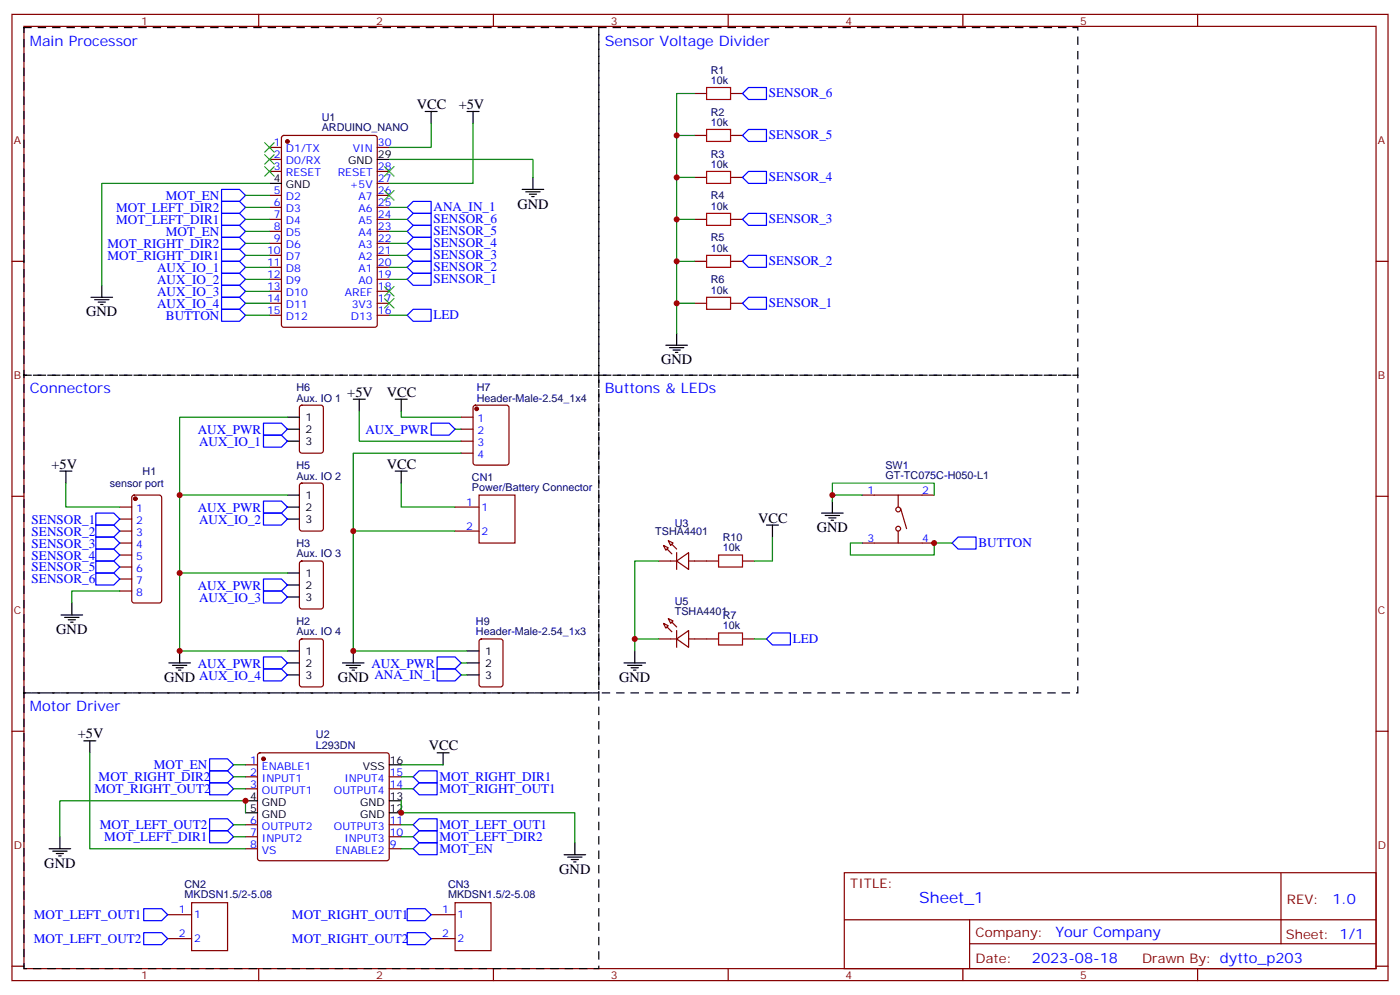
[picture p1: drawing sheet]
<svg xmlns="http://www.w3.org/2000/svg" width="412mm" height="293mm" viewBox="0 0 412 293" stroke-linecap="round" stroke-linejoin="round" font-family="sans-serif">
<g fill="none" stroke="#870000" stroke-width=".35">
<path d="M3.5 4.2h405.4v284.4h-405.4zM7.1 7.8h398.2v277.2h-398.2zM76.2 4.2v3.6M145.3 4.2v3.6M214.5 4.2v3.6M283.6 4.2v3.6M352.8 4.2v3.6M204.6 27.5h3.5M204.6 39.9h3.5M215.2 27.5h3.5M215.2 39.9h3.5M79.4 43.4h3.5"/>
<path d="M79.4 46.9h3.5M79.4 50.4h3.5M79.4 57.5h3.5M83.1 40.1l.5-.2h26.8l.7 .4v55.3l-.4 .7h-27.1l-.6-.5-.1-55.2zM111.1 43.4h3.6M111.1 50.4h3.6M111.1 57.5h3.6M111.1 54h3.6M204.6 52.2h3.5M215.2 52.2h3.5M3.5 76.9h3.6M79.4 61h3.5"/>
<path d="M79.4 64.6h3.5M79.4 68.1h3.5M79.4 71.6h3.5M79.4 75.1h3.5M79.4 78.7h3.5M111.1 61h3.6M111.1 64.6h3.6M111.1 68.1h3.6M111.1 71.6h3.6M111.1 75.1h3.6M111.1 78.7h3.6M204.6 76.9h3.5"/>
<path d="M204.6 64.6h3.5M215.2 76.9h3.5M215.2 64.6h3.5M405.3 76.9h3.6M79.4 82.2h3.5M79.4 85.7h3.5M79.4 89.3h3.5M79.4 92.8h3.5M111.1 82.2h3.6M111.1 85.7h3.6M111.1 89.3h3.6M111.1 92.8h3.6"/>
<path d="M204.6 89.3h3.5M215.2 89.3h3.5M88.4 119.4l.5-.2h5.6l.7 .5v12.9l-.4 .7h-5.9l-.7-.4v-13zM139.6 119.4l.5-.2h9.1l.7 .5v16.5l-.4 .6-9.4 .1-.7-.5-.1-16.5zM135.8 122.8h3.5M135.8 126.3h3.5M135.8 129.8h3.5M135.8 133.3h3.5M3.5 146.1h3.6M35.3 149.2h3.5M35.3 156.3h3.5M35.3 152.8h3.5"/>
<path d="M35.3 159.8h3.5M39 145.9l.5-.2h7.4l.7 .4v30.6l-.4 .7h-7.7l-.6-.4-.1-30.6zM88.4 142.4l.5-.2h5.6l.7 .4v13l-.4 .6-5.9 .1-.7-.5v-12.9zM134.1 149.2h7M134.1 156.3h7M141.1 145.7h10.6v14.1h-10.6zM196.8 159.1l1.5 .7-.7 .7zM254 159.8h21.2M254 145.7h21.2M264.6 145.7v3.5M264.6 156.3v3.5M265.3 149.6l1.8 6"/>
<path d="M405.3 146.1h3.6M35.3 163.3h3.5M35.3 166.9h3.5M35.3 170.4h3.5M35.3 173.9h3.5M88.4 165.3l.5-.2h5.6l.7 .4v13l-.4 .7h-5.9l-.7-.5v-12.9zM194 165.1h5.3M195.4 160.5l1.4 .7-.7 .7zM199.3 165.1l3.5-2.5v5zM199.3 162.6v5M202.8 165.1h8.9M218.7 165.1h3.5"/>
<path d="M88.4 188.2l.5-.2h5.6l.7 .5v12.9l-.4 .7h-5.9l-.7-.4v-13zM141.3 188.2l.5-.2h5.7l.6 .5 .1 12.9-.5 .7h-5.9l-.6-.4-.1-13zM194 188h5.3M195.4 183.4l1.4 .7-.7 .8zM196.8 182l1.5 .7-.7 .7zM199.3 188l3.5-2.4v4.9zM199.3 185.6v4.9M202.8 188h8.9M218.7 188h3.5M3.5 215.2h3.6M405.3 215.2h3.6M72.3 225.1h3.5"/>
<path d="M72.3 228.6h3.5M72.3 232.1h3.5M76.1 221.8l.5-.3h37.3l.5 .3 .3 .4v30.4l-.3 .5-.5 .2h-37.3l-.5-.2-.3-.5v-30.4zM114.7 228.6h3.5M114.7 232.1h3.5M72.3 242.7h3.5M72.3 246.2h3.5M72.3 249.8h3.5M114.7 242.7h3.5M114.7 246.2h3.5M114.7 249.8h3.5M248.7 256.8h156.6v28.2h-156.6z"/>
<path d="M377.3 256.8v20.9M49.4 269.2h7M49.4 276.2h7M56.4 265.6h10.6v14.2h-10.6zM127 269.2h7.1M127 276.2h7.1M134.1 265.6h10.5v14.2h-10.5zM248.7 270.7h156.5M285.6 277.7h119.6M285.6 270.7v14.1M3.5 284.3h3.6M76.2 285v3.6"/>
<path d="M145.3 285v3.6M214.5 285v3.6M283.6 285v3.6M352.8 285v3.6M405.3 284.3h3.6"/>
<circle cx="264.6" cy="155.6" r=".71"/>
<circle cx="264.6" cy="149.9" r=".71"/>
</g>
<g fill="#870000" stroke="#870000" stroke-width=".35">
<path d="M197.9 160.2l1.4 1.4z"/>
<path d="M196.5 161.6l1.4 1.4z"/>
<path d="M197.9 183.1l1.4 1.4z"/>
<path d="M196.5 184.5l1.4 1.4z"/>
<circle cx="84.7" cy="41.6" r=".53"/>
<circle cx="77.6" cy="223.3" r=".53"/>
<circle cx="39.9" cy="146.8" r=".53"/>
<circle cx="140.4" cy="120.3" r=".53"/>
</g>
<g fill="none" stroke="#000" stroke-width=".35">
<path d="M125.2 32.8h3.6M127 32.8v3.5M137.6 32.8h3.5M139.3 32.8v3.5M79.4 54h3.5M111.1 46.9h3.6M153.8 55.7h6.4M154.9 56.4h4.2M155.9 57.2h2.1M156.6 57.9h.7M157 52.2v3.5M26.8 87.5h6.4"/>
<path d="M27.9 88.2h4.2M28.9 88.9h2.1M29.6 89.6h.7M30 84v3.5M199.3 98.1v3.5M104.1 117.5h3.5M105.8 117.5v3.5M116.4 117.5h3.5M118.2 117.5v3.5M196.1 101.6h6.4M197.2 102.3h4.2M198.3 103h2.1"/>
<path d="M199 103.7h.7M17.6 138.6h3.6M19.4 138.6v3.6M84.7 129.8h3.5M84.7 122.8h3.5M84.7 126.3h3.5M116.4 138.6h3.5M118.2 138.6v3.6M84.7 152.8h3.5M84.7 145.7h3.5M84.7 149.2h3.5M225.8 154.5h3.5"/>
<path d="M227.5 154.5v3.5M242 151h6.4M243.1 151.7h4.2M244.1 152.4h2.1M244.8 153.1h.7M245.2 147.5v3.5M21.2 177.4v3.6M84.7 175.7h3.5M84.7 168.6h3.5M84.7 172.2h3.5M18 181h6.3M19 181.7h4.3"/>
<path d="M20.1 182.4h2.1M20.8 183.1h.7M49.7 195.1h6.4M50.8 195.8h4.2M51.9 196.5h2.1M52.6 197.2h.7M52.9 191.6v3.5M84.7 198.6h3.5M84.7 191.6h3.5M84.7 195.1h3.5M100.9 195.1h6.3M102 195.8h4.2"/>
<path d="M103 196.5h2.1M103.7 197.2h.7M104.1 191.6v3.5M137.6 198.6h3.5M137.6 191.6h3.5M137.6 195.1h3.5M183.8 195.1h6.3M184.9 195.8h4.2M185.9 196.5h2.1M186.6 197.2h.7M187 191.6v3.5M24.7 218h3.5"/>
<path d="M26.5 218v3.5M72.3 235.7h3.5M72.3 239.2h3.5M114.7 235.7h3.5M114.7 239.2h3.5M114.7 225.1h3.5M128.8 221.5h3.5M130.5 221.5v3.6M14.5 249.8h6.3M15.5 250.5h4.3M16.6 251.2h2.1M17.3 251.9h.7"/>
<path d="M17.6 246.2v3.6M166.2 251.5h6.3M167.2 252.2h4.2M168.3 252.9h2.1M169 253.6h.7M169.3 248v3.5"/>
</g>
<path d="M208.1 25.8h7.1v3.5h-7.1zM208.1 38.1h7.1v3.5h-7.1zM208.1 50.4h7.1v3.6h-7.1zM208.1 62.8h7.1v3.5h-7.1zM208.1 75.1h7.1v3.6h-7.1zM208.1 87.5h7.1v3.5h-7.1zM211.7 163.3h7v3.6h-7zM211.7 186.3h7v3.5h-7z" fill="none" stroke="#a10000" stroke-width=".35"/>
<path d="M7.1 8.1h169.3v102.3h-169.3zM176.4 8.1h141.1v102.3h-141.1zM7.1 110.4h169.3v93.5h-169.3zM176.4 110.4h141.1v93.5h-141.1zM7.1 203.9h169.3v81.1h-169.3z" fill="none" stroke="#000" stroke-width=".35" stroke-dasharray="2.1 2.1"/>
<g fill="none" stroke="#00f" stroke-width=".35">
<path d="M218.7 27.5l1.8-1.7h5.3v3.5h-5.3zM218.7 39.9l1.8-1.8h5.3v3.5h-5.3zM65.3 55.7h5.3l1.7 1.8-1.7 1.8h-5.3zM65.3 59.3h5.3l1.7 1.7-1.7 1.8h-5.3zM218.7 52.2l1.8-1.8h5.3v3.6h-5.3zM65.3 62.8h5.3l1.7 1.8-1.7 1.7h-5.3zM65.3 66.3h5.3l1.7 1.8-1.7 1.7h-5.3zM65.3 73.4h5.3l1.7 1.7-1.7 1.8h-5.3zM65.3 69.8h5.3l1.7 1.8-1.7 1.8h-5.3zM65.3 76.9h5.3l1.7 1.8-1.7 1.7h-5.3zM119.9 78.7l1.8-1.8h5.3v3.5h-5.3zM119.9 75.1l1.8-1.7h5.3v3.5h-5.3z"/>
<path d="M119.9 71.6l1.8-1.8h5.3v3.6h-5.3zM119.9 68.1l1.8-1.8h5.3v3.5h-5.3zM119.9 64.6l1.8-1.8h5.3v3.5h-5.3zM119.9 61l1.8-1.7h5.3v3.5h-5.3zM218.7 64.6l1.8-1.8h5.3v3.5h-5.3zM218.7 76.9l1.8-1.8h5.3v3.6h-5.3zM65.3 80.4h5.3l1.7 1.8-1.7 1.8h-5.3zM65.3 84h5.3l1.7 1.7-1.7 1.8h-5.3zM65.3 87.5h5.3l1.7 1.8-1.7 1.7h-5.3zM65.3 91h5.3l1.7 1.8-1.7 1.7h-5.3zM119.9 82.2l1.8-1.8h5.3v3.6h-5.3zM119.9 92.8l1.8-1.8h5.3v3.5h-5.3z"/>
<path d="M218.7 89.3l1.8-1.8h5.3v3.5h-5.3zM77.6 128.1h5.3l1.8 1.7-1.8 1.8h-5.3zM77.6 124.5h5.3l1.8 1.8-1.8 1.8h-5.3zM127 124.5h5.3l1.8 1.8-1.8 1.8h-5.3zM28.2 151h5.3l1.8 1.8-1.8 1.7h-5.3zM28.2 154.5h5.3l1.8 1.8-1.8 1.7h-5.3zM28.2 158h5.3l1.8 1.8-1.8 1.8h-5.3zM77.6 151h5.3l1.8 1.8-1.8 1.7h-5.3zM77.6 147.5h5.3l1.8 1.7-1.8 1.8h-5.3zM280.5 159.8l1.7-1.8h5.3v3.6h-5.3zM28.2 161.6h5.3l1.8 1.7-1.8 1.8h-5.3zM28.2 165.1h5.3l1.8 1.8-1.8 1.7h-5.3z"/>
<path d="M28.2 168.6h5.3l1.8 1.8-1.8 1.8h-5.3zM77.6 173.9h5.3l1.8 1.8-1.8 1.7h-5.3zM77.6 170.4h5.3l1.8 1.8-1.8 1.7h-5.3zM77.6 196.8h5.3l1.8 1.8-1.8 1.8h-5.3zM77.6 193.3h5.3l1.8 1.8-1.8 1.7h-5.3zM128.8 196.8h5.3l1.7 1.8-1.7 1.8h-5.3zM128.8 193.3h5.3l1.7 1.8-1.7 1.7h-5.3zM227.5 186.3h5.3v3.5h-5.3l-1.7-1.8zM61.7 223.3h5.3l1.8 1.8-1.8 1.7h-5.3zM61.7 226.8h5.3l1.8 1.8-1.8 1.8h-5.3zM61.7 230.4h5.3l1.8 1.7-1.8 1.8h-5.3zM121.7 228.6l1.8-1.8h5.3v3.6h-5.3z"/>
<path d="M121.7 232.1l1.8-1.7h5.3v3.5h-5.3zM61.7 244.5h5.3l1.8 1.7-1.8 1.8h-5.3zM61.7 240.9h5.3l1.8 1.8-1.8 1.8h-5.3zM121.7 249.8l1.8-1.8h5.3v3.5h-5.3zM121.7 246.2l1.8-1.7h5.3v3.5h-5.3zM121.7 242.7l1.8-1.8h5.3v3.6h-5.3zM42.3 267.4h5.3l1.8 1.8-1.8 1.7h-5.3zM42.3 274.5h5.3l1.8 1.7-1.8 1.8h-5.3zM119.9 274.5h5.3l1.8 1.7-1.8 1.8h-5.3zM119.9 267.4h5.3l1.8 1.8-1.8 1.7h-5.3z"/>
</g>
<g fill="none" stroke="#008700" stroke-width=".35">
<path d="M127 36.3v7.1h-12.3M139.3 36.3v17.7h-24.6M199.3 39.9h5.3M204.6 27.5h-5.3v70.6M72.3 57.5h7.1M79.4 54h-49.4v30M114.7 46.9h42.3v5.3M199.3 52.2h5.3M72.3 64.6h7.1M72.3 68.1h7.1M72.3 71.6h7.1M72.3 75.1h7.1"/>
<path d="M72.3 78.7h7.1M72.3 61h7.1M114.7 64.6h5.2M114.7 68.1h5.2M114.7 71.6h5.2M114.7 75.1h5.2M114.7 78.7h5.2M114.7 61h5.2M199.3 64.6h5.3M199.3 76.9h5.3M72.3 82.2h7.1M72.3 85.7h7.1"/>
<path d="M72.3 92.8h7.1M72.3 89.3h7.1M114.7 82.2h5.2M114.7 92.8h5.2M199.3 89.3h5.3M84.7 122.8h-31.8v68.8h31.8M105.8 121v8.8h30M118.2 121v1.8h17.6M134.1 126.3h1.7M135.8 133.3h-31.7v23M19.4 142.2v7h15.9M52.9 145.7h31.8"/>
<path d="M118.2 142.2v7h15.9M134.1 156.3h-30v35.3h33.5M227.5 158v7.1h-5.3M245.2 145.7v1.8M254 145.7h-8.8v-3.5h30v3.5M254 159.8h-3.5v3.5h24.7v-3.5h5.3M35.3 173.9h-14.1v3.5M52.9 168.6h31.8M194 165.1h-7v26.5M135.8 198.6h1.8M135.8 195.1h1.8M187 188h7"/>
<path d="M222.2 188h3.6M26.5 221.5v28.3h45.8M68.8 225.1h3.5M68.8 228.6h3.5M68.8 232.1h3.5M72.3 239.2v-3.5h-54.7v10.5M118.2 235.7v3.5h51.1v8.8M118.2 225.1h12.3M118.2 228.6h3.5M118.2 232.1h3.5M68.8 246.2h3.5M68.8 242.7h3.5"/>
<path d="M118.2 249.8h3.5M118.2 246.2h3.5M118.2 242.7h3.5"/>
</g>
<g fill="none" stroke="#3c3" stroke-width=".35">
<path d="M78 42l2.8 2.8M78 45.5l2.8 2.8M78 49l2.8 2.9M80.8 42l-2.8 2.8M80.8 45.5l-2.8 2.8M80.8 49l-2.8 2.9M113.2 49l2.9 2.9M113.2 56.1l2.9 2.8M116.1 49l-2.9 2.9M116.1 56.1l-2.9 2.8M113.2 87.8l2.9 2.9M113.2 84.3l2.9 2.8"/>
<path d="M116.1 87.8l-2.9 2.9M116.1 84.3l-2.9 2.8"/>
</g>
<g fill="#c00">
<circle cx="52.9" cy="191.6" r=".88"/>
<circle cx="52.9" cy="168.6" r=".88"/>
<circle cx="52.9" cy="145.7" r=".88"/>
<circle cx="118.2" cy="239.2" r=".88"/>
<circle cx="72.3" cy="235.7" r=".88"/>
<circle cx="199.3" cy="89.3" r=".88"/>
<circle cx="199.3" cy="76.9" r=".88"/>
<circle cx="199.3" cy="52.2" r=".88"/>
<circle cx="199.3" cy="64.6" r=".88"/>
<circle cx="199.3" cy="39.9" r=".88"/>
<circle cx="104.1" cy="156.3" r=".88"/>
<circle cx="275.2" cy="159.8" r=".88"/>
<circle cx="245.2" cy="145.7" r=".88"/>
<circle cx="187" cy="188" r=".88"/>
<circle cx="104.1" cy="191.6" r=".88"/>
</g>
<text font-size="4.6" fill="#00f" x="270.8" y="265.8">Sheet_1</text>
<g font-size="4.2" fill="#00f">
<text x="8.8" y="13.4">Main Processor</text>
<text x="178.2" y="13.4">Sensor Voltage Divider</text>
<text x="8.8" y="115.7">Connectors</text>
<text x="178.2" y="115.7">Buttons &amp; LEDs</text>
<text x="8.8" y="209.2">Motor Driver</text>
<text x="392.5" y="266.1">1.0</text>
<text x="310.9" y="275.6">Your Company</text>
<text x="304" y="283.4">2023-08-18</text>
</g>
<g font-size="4.2">
<text x="122.8" y="32.1">VCC</text>
<text x="135.1" y="32.1">+5V</text>
<text x="152.4" y="61.4">GND</text>
<text x="25.4" y="93.1">GND</text>
<text x="194.7" y="107.2">GND</text>
<text x="102.3" y="116.8">+5V</text>
<text x="113.9" y="116.8">VCC</text>
<text x="15.2" y="137.9">+5V</text>
<text x="113.9" y="137.9">VCC</text>
<text x="223.3" y="153.8">VCC</text>
<text x="240.6" y="156.6">GND</text>
<text x="16.6" y="186.6">GND</text>
<text x="48.3" y="200.7">GND AUX_IO_4</text>
<text x="99.5" y="200.7">GND ANA_IN_1</text>
<text x="182.4" y="200.7">GND</text>
<text x="22.9" y="217.3">+5V</text>
<text x="126.3" y="220.8">VCC</text>
<text x="13.1" y="255.4">GND</text>
<text x="164.7" y="257.2">GND</text>
</g>
<g font-size="3.9" fill="#00f">
<text x="226.5" y="28.7">SENSOR_6</text>
<text x="226.5" y="41">SENSOR_5</text>
<text x="226.5" y="53.4">SENSOR_4</text>
<text x="48.8" y="58.9">MOT_EN</text>
<text x="34.3" y="65.9">MOT_LEFT_DIR1</text>
<text x="34.3" y="62.4">MOT_LEFT_DIR2</text>
<text x="127.7" y="65.7">SENSOR_6</text>
<text x="127.7" y="62.2">ANA_IN_1</text>
<text x="226.5" y="65.7">SENSOR_3</text>
<text x="48.8" y="69.4">MOT_EN</text>
<text x="127.7" y="69.2">SENSOR_5</text>
<text x="31.7" y="76.5">MOT_RIGHT_DIR1</text>
<text x="31.7" y="73">MOT_RIGHT_DIR2</text>
<text x="127.7" y="76.3">SENSOR_3</text>
<text x="127.7" y="72.8">SENSOR_4</text>
<text x="46.3" y="80">AUX_IO_1</text>
<text x="46.3" y="83.6">AUX_IO_2</text>
<text x="127.7" y="83.4">SENSOR_1</text>
<text x="127.7" y="79.8">SENSOR_2</text>
<text x="226.5" y="78.1">SENSOR_2</text>
<text x="46.3" y="87.1">AUX_IO_3</text>
<text x="46.3" y="90.6">AUX_IO_4</text>
<text x="48.9" y="94.1">BUTTON</text>
<text x="127.7" y="93.9">LED</text>
<text x="226.5" y="90.4">SENSOR_1</text>
<text x="58.2" y="127.7">AUX_PWR</text>
<text x="58.6" y="131.2">AUX_IO_1</text>
<text x="107.6" y="127.7">AUX_PWR</text>
<text x="9.3" y="154.1">SENSOR_1</text>
<text x="58.2" y="150.6">AUX_PWR</text>
<text x="58.6" y="154.1">AUX_IO_2</text>
<text x="9.3" y="157.6">SENSOR_2</text>
<text x="9.3" y="161.1">SENSOR_3</text>
<text x="288.2" y="161">BUTTON</text>
<text x="9.3" y="164.6">SENSOR_4</text>
<text x="9.3" y="168.2">SENSOR_5</text>
<text x="9.3" y="171.7">SENSOR_6</text>
<text x="58.2" y="173.5">AUX_PWR</text>
<text x="58.6" y="177">AUX_IO_3</text>
<text x="233.5" y="189.2">LED</text>
<text x="58.2" y="196.4">AUX_PWR</text>
<text x="109.4" y="196.4">AUX_PWR</text>
<text x="45.3" y="226.4">MOT_EN</text>
<text x="27.8" y="233.5">MOT_RIGHT_OUT2</text>
<text x="29.1" y="229.8">MOT_RIGHT_DIR2</text>
<text x="129.5" y="233.3">MOT_RIGHT_OUT1</text>
<text x="129.5" y="229.8">MOT_RIGHT_DIR1</text>
<text x="29.4" y="244">MOT_LEFT_OUT2</text>
<text x="129.5" y="244">MOT_LEFT_OUT1</text>
<text x="30.7" y="247.6">MOT_LEFT_DIR1</text>
<text x="129.5" y="250.9">MOT_EN</text>
<text x="129.5" y="247.3">MOT_LEFT_DIR2</text>
<text x="10" y="270.4">MOT_LEFT_OUT1</text>
<text x="86" y="270.5">MOT_RIGHT_OUT1</text>
<text x="10" y="277.5">MOT_LEFT_OUT2</text>
<text x="86" y="277.6">MOT_RIGHT_OUT2</text>
</g>
<g font-size="3.9" fill="#800">
<text x="250.5" y="261.4">TITLE:</text>
<text x="379.1" y="266.1">REV:</text>
<text x="287.4" y="275.6">Company:</text>
<text x="378.7" y="276.2">Sheet: 1/1</text>
<text x="287.4" y="283.3">Date:</text>
<text x="336.4" y="283.4">Draw</text>
<text x="346.6" y="283.4">n By: dytto_p203</text>
</g>
<g font-size="3.2" fill="#800">
<text x="41.6" y="7.2">1</text>
<text x="110.8" y="7.2">2</text>
<text x="179.9" y="7.2">3</text>
<text x="249.1" y="7.2">4</text>
<text x="318.2" y="7.2">5</text>
<text x="4.1" y="42.3">A</text>
<text x="405.9" y="42.3">A</text>
<text x="4.1" y="111.5">B</text>
<text x="405.9" y="111.5">B</text>
<text x="4.1" y="180.6">C</text>
<text x="405.9" y="180.6">C</text>
<text x="4.1" y="249.8">D</text>
<text x="405.9" y="249.8">D</text>
<text x="41.6" y="288">1</text>
<text x="110.8" y="288">2</text>
<text x="179.9" y="288">3</text>
<text x="249.1" y="288">4</text>
<text x="318.2" y="288">5</text>
</g>
<g font-size="3.2" fill="#000080">
<text x="209.4" y="21.7">R1</text>
<text x="209.4" y="24.7">10k</text>
<text x="94.8" y="35.6">U1</text>
<text x="209.4" y="34">R2</text>
<text x="94.8" y="38.6">ARDUINO_NANO</text>
<text x="209.4" y="37">10k</text>
<text x="209.4" y="46.4">R3</text>
<text x="209.4" y="49.4">10k</text>
<text x="209.4" y="58.7">R4</text>
<text x="209.4" y="61.7">10k</text>
<text x="209.4" y="71.1">R5</text>
<text x="209.4" y="74.1">10k</text>
<text x="209.4" y="83.4">R6</text>
<text x="209.4" y="86.4">10k</text>
<text x="87.3" y="118.2">Aux. IO 1</text>
<text x="87.3" y="115.2">H6</text>
<text x="140.4" y="118.2">Header-Male-2.54_1x4</text>
<text x="140.4" y="115">H7</text>
<text x="260.8" y="137.9">SW1</text>
<text x="32.3" y="143.3">sensor port</text>
<text x="42" y="139.8">H1</text>
<text x="87.3" y="141.1">Aux. IO 2</text>
<text x="87.3" y="138.1">H5</text>
<text x="139" y="141.4">CN1</text>
<text x="260.8" y="140.9">GT-TC075C-H050-L1</text>
<text x="139" y="144.5">Power/Battery Connector</text>
<text x="198.8" y="155">U3</text>
<text x="87.3" y="161">H3</text>
<text x="193" y="157.4">TSHA4401</text>
<text x="212.9" y="159.2">R10</text>
<text x="87.3" y="164">Aux. IO 3</text>
<text x="212.9" y="162.3">10k</text>
<text x="198.8" y="177.9">U5</text>
<text x="87.3" y="183.9">H2</text>
<text x="140.2" y="183.9">H9</text>
<text x="198.8" y="181">TSHA4401</text>
<text x="212.9" y="185.2">10k</text>
<text x="212.9" y="182.2">R7</text>
<text x="87.3" y="187">Aux. IO 4</text>
<text x="140.2" y="187">Header-Male-2.54_1x3</text>
<text x="93.1" y="220.3">L293DN</text>
<text x="93.1" y="217.3">U2</text>
<text x="54.4" y="261.4">CN2</text>
<text x="132" y="261.4">CN3</text>
<text x="54.4" y="264.4">MKDSN1.5/2-5.08</text>
<text x="132" y="264.4">MKDSN1.5/2-5.08</text>
</g>
<g font-size="3.2" fill="#00f">
<text x="80.7" y="43">1</text>
<text x="80.7" y="46.6">2</text>
<text x="84.2" y="44.8">D1/TX</text>
<text x="103.9" y="44.8">VIN</text>
<text x="111.3" y="43">30</text>
<text x="80.7" y="50.1">3</text>
<text x="84.2" y="48.3">D0/RX</text>
<text x="84.2" y="51.9">RESET</text>
<text x="99.5" y="51.9">RESET</text>
<text x="111.3" y="53.6">27</text>
<text x="111.3" y="50.1">28</text>
<text x="80.7" y="57.2">5</text>
<text x="84.2" y="58.9">D2</text>
<text x="103" y="55.4">+5V</text>
<text x="105.6" y="58.9">A7</text>
<text x="111.3" y="57.2">26</text>
<text x="80.7" y="60.7">6</text>
<text x="80.7" y="64.2">7</text>
<text x="84.2" y="62.4">D3</text>
<text x="84.2" y="66">D4</text>
<text x="105.6" y="66">A5</text>
<text x="105.6" y="62.4">A6</text>
<text x="111.3" y="64.2">24</text>
<text x="111.3" y="60.7">25</text>
<text x="80.7" y="67.7">8</text>
<text x="80.7" y="71.3">9</text>
<text x="84.2" y="69.5">D5</text>
<text x="105.6" y="69.5">A4</text>
<text x="111.3" y="71.3">22</text>
<text x="111.3" y="67.7">23</text>
<text x="78.7" y="74.8">10</text>
<text x="84.2" y="73">D6</text>
<text x="84.2" y="76.6">D7</text>
<text x="105.6" y="76.6">A2</text>
<text x="105.6" y="73">A3</text>
<text x="111.3" y="74.8">21</text>
<text x="78.7" y="78.3">11</text>
<text x="78.7" y="81.8">12</text>
<text x="84.2" y="80.1">D8</text>
<text x="84.2" y="83.6">D9</text>
<text x="105.6" y="83.6">A0</text>
<text x="105.6" y="80.1">A1</text>
<text x="111.3" y="81.8">19</text>
<text x="111.3" y="78.3">20</text>
<text x="78.7" y="85.4">13</text>
<text x="78.7" y="88.9">14</text>
<text x="84.2" y="87.1">D10</text>
<text x="101.6" y="87.1">AREF</text>
<text x="111.3" y="88.9">17</text>
<text x="111.3" y="85.4">18</text>
<text x="78.7" y="92.4">15</text>
<text x="84.2" y="90.7">D11</text>
<text x="84.2" y="94.2">D12</text>
<text x="103.3" y="94.2">D13</text>
<text x="103.6" y="90.7">3V3</text>
<text x="111.3" y="92.4">16</text>
<text x="140.7" y="124.2">1</text>
<text x="140.7" y="127.7">2</text>
<text x="140.7" y="131.2">3</text>
<text x="140.7" y="134.8">4</text>
<text x="137.3" y="148.9">1</text>
<text x="255.5" y="145.3">1</text>
<text x="271.6" y="145.3">2</text>
<text x="40.1" y="150.6">1</text>
<text x="40.1" y="154.2">2</text>
<text x="137.3" y="155.9">2</text>
<text x="141.8" y="150.3">1</text>
<text x="40.1" y="157.7">3</text>
<text x="40.1" y="161.2">4</text>
<text x="141.8" y="157.3">2</text>
<text x="255.5" y="159.5">3</text>
<text x="271.6" y="159.5">4</text>
<text x="40.1" y="164.7">5</text>
<text x="40.1" y="168.3">6</text>
<text x="40.1" y="171.8">7</text>
<text x="40.1" y="175.3">8</text>
<text x="73.7" y="224.7">1</text>
<text x="77.2" y="226.5">ENABLE1</text>
<text x="73.7" y="228.2">2</text>
<text x="73.7" y="231.8">3</text>
<text x="77.2" y="230">INPUT1</text>
<text x="77.2" y="233.5">OUTPUT1</text>
<text x="98.4" y="233.5">OUTPUT4</text>
<text x="101.4" y="230">INPUT4</text>
<text x="114.8" y="231.8">14</text>
<text x="114.8" y="228.2">15</text>
<text x="73.7" y="242.4">6</text>
<text x="73.7" y="245.9">7</text>
<text x="77.2" y="244.1">OUTPUT2</text>
<text x="98.4" y="244.1">OUTPUT3</text>
<text x="114.8" y="245.9">10</text>
<text x="114.8" y="242.4">11</text>
<text x="73.7" y="249.4">8</text>
<text x="77.2" y="247.6">INPUT2</text>
<text x="77.2" y="251.2">VS</text>
<text x="98.8" y="251.2">ENABLE2</text>
<text x="101.4" y="247.6">INPUT3</text>
<text x="114.8" y="249.4">9</text>
<text x="52.7" y="268.8">1</text>
<text x="130.3" y="268.8">1</text>
<text x="52.7" y="275.9">2</text>
<text x="57.1" y="270.2">1</text>
<text x="130.3" y="275.9">2</text>
<text x="134.8" y="270.2">1</text>
<text x="57.1" y="277.3">2</text>
<text x="134.8" y="277.3">2</text>
</g>
<g font-size="3.2">
<text x="111.3" y="46.6">29</text>
<text x="80.7" y="53.6">4</text>
<text x="102.5" y="48.3">GND</text>
<text x="84.2" y="55.4">GND</text>
<text x="90" y="123.8">1</text>
<text x="90" y="130.9">3</text>
<text x="90" y="127.4">2</text>
<text x="90" y="146.8">1</text>
<text x="90" y="153.8">3</text>
<text x="90" y="150.3">2</text>
<text x="90" y="169.7">1</text>
<text x="90" y="173.2">2</text>
<text x="90" y="176.7">3</text>
<text x="90" y="192.6">1</text>
<text x="90" y="196.1">2</text>
<text x="142.9" y="192.6">1</text>
<text x="142.9" y="196.1">2</text>
<text x="90" y="199.7">3</text>
<text x="142.9" y="199.7">3</text>
<text x="106.8" y="226.5">VSS</text>
<text x="114.8" y="224.7">16</text>
<text x="73.7" y="235.3">4</text>
<text x="73.7" y="238.8">5</text>
<text x="77.2" y="237.1">GND</text>
<text x="106.1" y="237.1">GND</text>
<text x="114.8" y="238.8">12</text>
<text x="114.8" y="235.3">13</text>
<text x="77.2" y="240.6">GND</text>
<text x="106.1" y="240.6">GND</text>
</g>
</svg>
